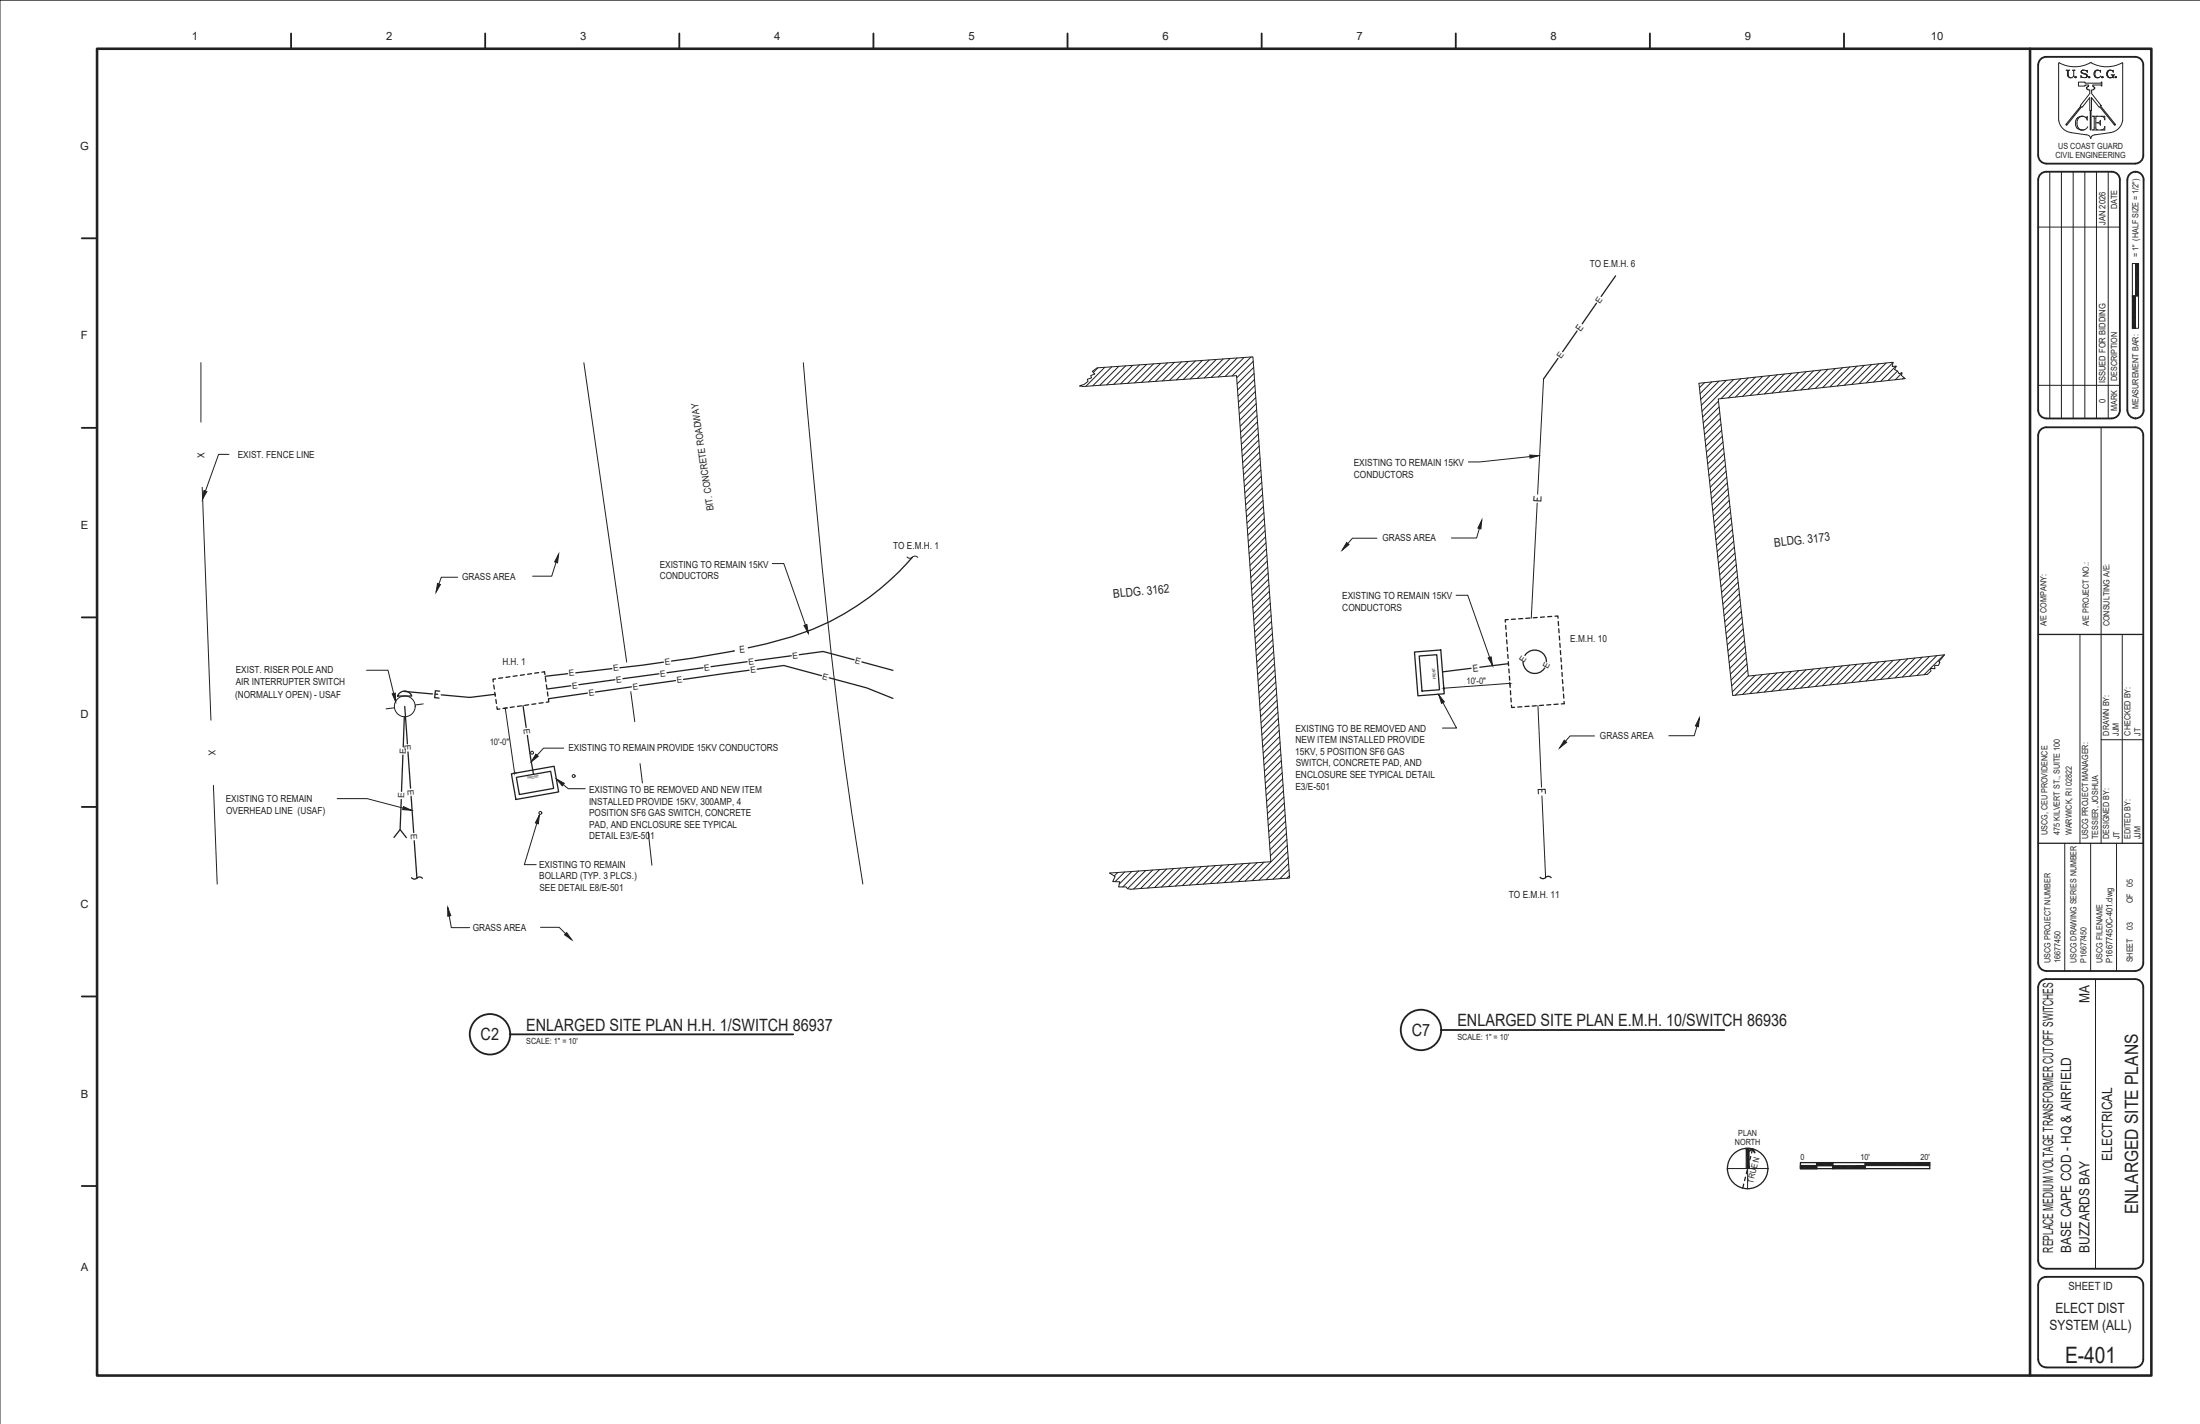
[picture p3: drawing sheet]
<svg xmlns="http://www.w3.org/2000/svg" width="864mm" height="559mm" viewBox="0 0 864 559" stroke-linecap="round" stroke-linejoin="round" font-family="sans-serif">
<path d="M79.4 191.2l3.4 91.4" fill="none" stroke="#231f20" stroke-width=".39"/>
<circle cx="78.9" cy="178.4" r=".17" fill="#231f20"/>
<g fill="none" stroke="#231f20" stroke-width=".39">
<path d="M78.9 142.3v23.4M315.3 142.3l3.4 38.2a2261.9 2261.9 0 0 0 20 166.4M356 218.6a1.7 1.7 0 0 0 2.7-.3h.8l.8 .5M154.8 277.7l-3.2 .5M166.2 276.2l-3.3 .4M83.8 308.2l1.5 38.7"/>
<circle cx="158.9" cy="277.2" r="4.1"/>
</g>
<g fill="none" stroke="#231f20" stroke-width=".51">
<path d="M293.3 259.7l-14.2 1.9M310.6 257.3l-14.2 1.9M313.7 256.9l9.4-1.2 12.2 3.2M338.3 259.8l12.2 3.3M158.9 277.2l1 14.7M193.8 268.8l.3 1.6M194.2 271.7l.2 1.5M194.5 266.4l-1 .1 .1 1.1M194.6 274.5l.3 1.6M195 277.3l.2 1 1-.1M197.3 266l-1.6 .2M199.1 277.8l-1.7 .2"/>
<path d="M200.2 265.6l-1.6 .2M201.8 277.4l-1.5 .2M203 265.2l-1.6 .2M204.7 277l-1.6 .2M205.8 264.8l-1.5 .2M207.5 276.6l-1.5 .2M208.7 264.4l-1.6 .2M210.4 276.2l-1.6 .2M211.5 263.9l-1.6 .3M212.7 263.8l1-.2 .2 1.1M213.2 275.8l-1.6 .2M214.1 265.9l.2 1.6"/>
<path d="M214.5 268.7l.2 1.6M214.9 271.6l.2 1.5M215.3 274.4l.1 1-1 .2M224.1 269.1l-9.4 1.3M230.6 272l-15.3 2.2M241.4 266.7l-14.2 2M247.9 269.5l-14.2 2.1M258.7 264.4l-14.2 1.9M265.2 267.1l-14.2 2M276 262l-14.2 2M294 263l-25.7 3.6M297.2 262.6l10.5-1.4 14.8 3.9"/>
<path d="M325.5 266l14.8 4 10.2 4.1M158.2 296.3l-.6 14.3M158.7 281.3l-.4 11.8M160.1 295.1l1.1 14.2M157.5 313.7l-.4 11.8-2.5 3.1M161.4 312.5l1 14.2M157.1 325.6l2.4 3.1M162.6 329.9l1.1 14.7"/>
</g>
<path d="M219.3 217.5l-.4 3.4-1.2-.4z" fill="#231f20"/>
<path d="M219.3 217.5l-.4 3.4-1.2-.4zM219.3 217.5l-2.7 8.6h-7.5" fill="none" stroke="#231f20" stroke-width=".39"/>
<path d="M171.7 228.9l1.2 .5-1.7 2.9z" fill="#231f20"/>
<path d="M171.7 228.9l1.2 .5-1.7 2.9zM179.7 226.5h-6.5l-2 5.8" fill="none" stroke="#231f20" stroke-width=".39"/>
<path d="M175.8 356.2l1.2 3.1-1.2 .2z" fill="#231f20"/>
<path d="M175.8 356.2l1.2 3.1-1.2 .2zM175.8 356.2l1.4 7.8h7.2" fill="none" stroke="#231f20" stroke-width=".39"/>
<path d="M221.6 366.8l.9-.8 1.9 2.8z" fill="#231f20"/>
<path d="M212.2 363.9h7.3l4.9 4.9M221.6 366.8l.9-.8 1.9 2.8z" fill="none" stroke="#231f20" stroke-width=".39"/>
<path d="M156.9 272a2.93 2.93 0 0 1 4.7 1.1h-5.5zM205.3 276.9l1.2 8.6M207 288.6l2.4 15.3M202.7 305.1l13.5-2.4 1.1 6.7-13.4 2.4zM161.6 344.5a1.7 1.7 0 0 0 2.6-.3h.9l.7 .5" fill="none" stroke="#231f20" stroke-width=".51"/>
<path d="M210.4 296l.9 .8-2.7 2.1z" fill="#231f20"/>
<path d="M194.4 272.5h.1M210.4 296l.9 .8-2.7 2.1zM221.3 293.6h-7.9l-4.8 5.3" fill="none" stroke="#231f20" stroke-width=".39"/>
<path d="M158.6 271.3l11.2 1M170.8 272.3l1 .2M172.6 271.2l-1.7-.1-.3 2.7 1.7 .1M194.4 272.5l-10 1.2-11.2-1M200.7 303.7l16.8-3 1.8 10.1-16.8 2.9z" fill="none" stroke="#231f20" stroke-width=".51"/>
<path d="M218.5 305.7l3 1.7-.8 1z" fill="#231f20"/>
<path d="M218.5 305.7l3 1.7-.8 1zM218.5 305.7l4.6 3.8h6.6" fill="none" stroke="#231f20" stroke-width=".39"/>
<path d="M154 272.3l1.2-.3 .1 3.4z" fill="#231f20"/>
<path d="M143.9 263h8.4l3 12.4M154 272.3l1.2-.3 .1 3.4z" fill="none" stroke="#231f20" stroke-width=".39"/>
<path d="M158.4 316.5l3.1 1.5-3.4-.3z" fill="#231f20"/>
<path d="M132.3 313.4h11.8l17.4 4.6M158.4 316.5l3.1 1.5-3.4-.3z" fill="none" stroke="#231f20" stroke-width=".39"/>
<path d="M80.1 192.5l1.1 .4-1.7 3z" fill="#231f20"/>
<g fill="none" stroke="#231f20" stroke-width=".39">
<path d="M229.2 142.3l16.8 117.5M605.9 148.7l-2.3 45.2M89.9 178.3h-4.1l-6.3 17.6M80.1 192.5l1.1 .4-1.7 3zM602.2 194.7l-.1 1.8 2.8 .1v-1.7M603.4 197.4l-2.3 45.2M603.5 195.5l-.1 1M247.6 271.4l1.6 11.8M603.7 276.9l1.4 32M251.2 299.6l1 7.7M605.2 309.8l.1 1M605.3 312.3l1.4 32.1"/>
<path d="M606.6 311.4v-1.7l-2.8 .1 .1 1.7"/>
</g>
<g fill="none" stroke="#231f20" stroke-width=".51">
<path d="M626.7 119l-5.6 8.1M634.2 108.2l-5.7 8.1M619.1 129.9l-5.7 8.1M611.6 140.6l-5.7 8.1M555.2 255.9l10.4-.8 1.3 17.1-10.3 .8zM557.1 257.4l6.9-.5 1.1 13.8-6.9 .5zM591.1 245.4v1.6M591.3 248.2l.1 1.6M591.4 251.1l.2 1.6M591.7 254l.1 1.5M591.9 256.8l.1 1.6M592 243.1l-1.1 .1v.9"/>
<path d="M592.1 259.6l.1 1.6M594.9 243h-1.6M597.7 242.7l-1.6 .1M597.9 259.7a4.6 4.6 0 0 0 3.3 4.4 4.6 4.6 0 0 0 5.1-2M598.6 257.2a4.6 4.6 0 0 1 5.1-1.9 4.6 4.6 0 0 1 3.4 4.4M600.6 242.5l-1.6 .2M603.4 242.3l-1.5 .1M606.3 242.1l-1.6 .1M609.1 241.9l-1.6 .1M610.4 241.8l1.1-.1 .1 .9M611.7 243.9l.1 1.6M611.9 246.8l.1 1.5"/>
<path d="M612.1 249.6l.1 1.6M612.3 252.4l.1 1.6M612.5 255.3l.1 1.6M612.7 258.1l.2 1.6M577.5 262.3l-11.2 1.4M592.1 260.4l-11.2 1.4M592.3 262.5l.1 1.6M592.5 265.3l.1 1.6M592.7 268.2l.1 1.6M592.9 271.1l.1 1.5M593.1 273.9l.1 1.6M593.3 276.7l.1 .9h1.1"/>
<path d="M597.4 277.4l-1.6 .1M600.2 277.2h-1.6M603.1 276.9l-1.6 .2M605.9 276.7l-1.5 .2M608.8 276.5l-1.6 .1M611.6 276.3l-1.6 .1M612.9 261l.1 1.6M613.2 263.9v1.5M613.3 266.7l.2 1.6M613.5 269.5l.2 1.6M613.7 272.4l.2 1.6M614 275.3v.8l-1.1 .1"/>
<path d="M604.6 344.3a1.46 1.46 0 0 0 2.1 .1M606.7 344.3a1.46 1.46 0 0 1 2.2 .1"/>
</g>
<path d="M564.8 272.7l2.2 2.7-1.1 .6z" fill="#231f20"/>
<path d="M564.8 272.7l2.2 2.7-1.1 .6zM564.8 272.7l7 13h-5.6" fill="none" stroke="#231f20" stroke-width=".39"/>
<path d="M584.2 258.2l1.1-.4 .6 3.4z" fill="#231f20"/>
<path d="M581.7 204.1l-2.1 7h-9.9M571.6 233.6h4.6l9.7 27.6M584.2 258.2l1.1-.4 .6 3.4z" fill="none" stroke="#231f20" stroke-width=".39"/>
<path d="M581.7 204.1l-.4 3.5-1.2-.4z" fill="#231f20"/>
<path d="M540.5 211.2h-9.6l-4 4.7M581.7 204.1l-.4 3.5-1.2-.4z" fill="none" stroke="#231f20" stroke-width=".39"/>
<path d="M528.6 212.9l.9 .8-2.6 2.2z" fill="#231f20"/>
<path d="M528.6 212.9l.9 .8-2.6 2.2z" fill="none" stroke="#231f20" stroke-width=".39"/>
<path d="M614 290.5l1 .8-2.7 2.2z" fill="#231f20"/>
<path d="M614 290.5l1 .8-2.7 2.2zM625.9 288.8h-9.6l-4 4.7" fill="none" stroke="#231f20" stroke-width=".39"/>
<path d="M667.1 281.8l-.4 3.4-1.2-.3z" fill="#231f20"/>
<g fill="none" stroke="#231f20" stroke-width=".39">
<path d="M428.8 145.8l1.9-1.4 61.1-4.4 14.4 204.6-62.5 4.4-1.1-.3-.6-.7-2.9 .1 .4-2.1-2.7-.1 .9-1.9-2.1-1.4 63.3-4.4-13.5-190.8-60.4 4.3-1.1-.4 1.6-.4 1.6-1.3-.3-.8 1.7-.5-.3-.9 1.6-.6zM433.7 144.1l-7.4 7.5M436.4 143.9l-7.4 7.5M439.2 143.8l-7.5 7.4M441.9 143.6l-7.5 7.4M444.6 143.4l-7.4 7.4M447.3 143.2l-7.4 7.4M450.1 143l-7.5 7.5M452.8 142.8l-7.4 7.4M455.5 142.6l-7.4 7.4M458.3 142.4l-7.4 7.5M461 142.2l-7.4 7.4"/>
<path d="M463.8 142l-7.5 7.5M466.5 141.8l-7.4 7.5M469.2 141.6l-7.4 7.5M472 141.4l-7.5 7.5M474.7 141.3l-7.5 7.4M477.4 141.1l-7.4 7.4M480.1 140.9l-7.4 7.4M482.9 140.7l-7.5 7.4M485.6 140.5l-7.4 7.4M488.4 140.3l-7.5 7.4M491.1 140.1l-7.4 7.4M492 141.8l-6.5 6.5"/>
<path d="M492.1 144.2l-6.5 6.4M492.3 146.6l-6.5 6.4M492.4 148.9l-6.4 6.5M492.6 151.3l-6.4 6.5M492.8 153.7l-6.5 6.4M492.9 156l-6.4 6.5M493.1 158.4l-6.4 6.5M666.9 150.4l76.2-8.2-.3 1.6 1.6-.1-.7 1.3 1.2 .6 .6 1.1 1.1-.5-.2 1.1 1.5 1.3-73.4 7.9 11.8 108.8 77-8.3-2.3 2.6 .5 .3-.6 1.2h-1.4l.1 1.3-1.8-.1 .2 1-1.4 1.3-76.4 8.3zM669.1 150.2l-2 2M672 149.9l-4.7 4.6M674.6 157.4l-6.2 6.3M674.8 149.6l-7.2 7.2"/>
<path d="M674.8 159.7l-6.2 6.2M677.7 149.3l-9.8 9.7M680.5 148.9l-12.4 12.5M683.3 148.6l-7.7 7.8M686.2 148.3l-7.8 7.8M689.1 148l-7.8 7.8M691.9 147.7l-7.8 7.8M694.8 147.4l-7.8 7.8M697.6 147.1l-7.8 7.8M700.4 146.8l-7.7 7.8M703.3 146.5l-7.8 7.8M706.2 146.2l-7.8 7.7"/>
<path d="M709 145.8l-7.7 7.8M711.9 145.5l-7.8 7.8M714.7 145.2l-7.8 7.8M717.6 144.9l-7.8 7.8M720.4 144.6l-7.8 7.8M723.3 144.3l-7.8 7.8M726.1 144l-7.7 7.8M729 143.7l-7.8 7.8M731.8 143.4l-7.8 7.8M734.7 143.1l-7.8 7.7M737.5 142.7l-7.8 7.8M740.4 142.5l-7.8 7.7"/>
<path d="M743.1 142.3l-7.6 7.6M744.2 143.7l-5.9 5.9M744.9 145.6l-3.8 3.7M746.6 146.4l-2.6 2.6M747.4 148.2l-.6 .5M493.3 160.8l-6.5 6.5M493.4 163.2l-6.4 6.4M493.6 165.6l-6.5 6.4M493.8 167.9l-6.5 6.5M493.9 170.3l-6.4 6.4M494.1 172.7l-6.5 6.4M494.3 175l-6.5 6.5"/>
<path d="M494.5 177.4l-6.5 6.5M494.6 179.8l-6.5 6.5M675.1 162l-6.3 6.2M675.3 164.3l-6.2 6.2M675.6 166.5l-6.3 6.3M675.9 168.9l-6.3 6.2M676.1 171.2l-6.3 6.2M676.4 173.4l-6.3 6.3M676.6 175.7l-6.3 6.3M676.8 178l-6.2 6.3M494.8 182.2l-6.5 6.4M495 184.5l-6.5 6.5"/>
<path d="M495.1 186.9l-6.4 6.5M495.3 189.3l-6.5 6.4M495.5 191.6l-6.5 6.5M495.6 194.1l-6.4 6.4M495.8 196.4l-6.5 6.5M495.9 198.8l-6.4 6.4M677.1 180.3l-6.3 6.3M677.3 182.6l-6.2 6.3M677.6 184.9l-6.3 6.3M677.8 187.2l-6.2 6.3M678.1 189.5l-6.3 6.2M678.3 191.8l-6.2 6.2"/>
<path d="M678.6 194.1l-6.3 6.2M678.8 196.4l-6.3 6.2M679.1 198.7l-6.3 6.2M496.1 201.2l-6.4 6.4M496.3 203.5l-6.5 6.5M496.4 205.9l-6.4 6.5M496.6 208.3l-6.4 6.5M496.8 210.7l-6.5 6.4M679.3 201l-6.2 6.2M679.6 203.2l-6.3 6.3M679.8 205.5l-6.2 6.3M680.1 207.8l-6.3 6.3"/>
<path d="M680.3 210.1l-6.2 6.3M680.6 212.4l-6.3 6.3M680.8 214.7l-6.3 6.3M681.1 217l-6.3 6.3M681.3 219.3l-6.3 6.3M681.6 221.6l-6.3 6.2M681.8 223.9l-6.2 6.3M682.1 226.2l-6.3 6.3M682.3 228.5l-6.2 6.2M682.5 230.8l-6.2 6.2M682.8 233l-6.3 6.3M683 235.3l-6.2 6.3"/>
<path d="M683.3 237.7l-6.3 6.2M683.6 239.9l-6.3 6.3M683.8 242.2l-6.3 6.3M684.1 244.5l-6.3 6.3M684.3 246.8l-6.2 6.3M684.5 249.1l-6.2 6.3M684.8 251.4l-6.3 6.3M685 253.7l-6.2 6.3M685.3 256l-6.3 6.3M685.5 258.3l-6.2 6.2M737.4 259.8l-7.7 7.7M740.3 259.5l-7.8 7.8"/>
<path d="M743.2 259.1l-7.8 7.8M746 258.8l-7.8 7.8M748.8 258.5l-7.8 7.8M751.7 258.2l-7.8 7.8M754.5 257.9l-7.7 7.8M757.4 257.6l-7.8 7.8M760.3 257.3l-7.8 7.8M763.1 257l-7.8 7.8M685.8 260.6l-6.3 6.2M686.1 262.9l-6.3 6.2M686.3 265.2l-6.3 6.2M689 265l-7.8 7.8"/>
<path d="M691.8 264.7l-7.7 7.8M694.7 264.4l-7.8 7.8M697.5 264.1l-7.8 7.8M700.4 263.8l-7.8 7.8M703.2 263.5l-7.7 7.8M706.1 263.1l-7.8 7.8M708.9 262.8l-7.7 7.8M711.8 262.6l-7.8 7.7M714.6 262.2l-7.8 7.8M717.5 261.9l-7.8 7.8M720.3 261.6l-7.7 7.8M723.2 261.3l-7.8 7.8"/>
<path d="M726.1 261l-7.8 7.8M728.9 260.7l-7.8 7.8M731.7 260.4l-7.8 7.8M734.6 260.1l-7.8 7.7M667.1 281.8l-.4 3.4-1.2-.3zM667.1 281.8l-2 6.9h-10"/>
</g>
<circle cx="423.9" cy="151.3" r=".17" fill="#231f20"/>
<g fill="none" stroke="#231f20" stroke-width=".39">
<path d="M431 144.4l-1.8 1.7M497 213l-6.5 6.5M497.1 215.4l-6.5 6.5M497.3 217.8l-6.5 6.4M497.5 220.2l-6.5 6.4M497.6 222.5l-6.4 6.5M497.8 224.9l-6.5 6.5M498 227.3l-6.5 6.4M498.1 229.7l-6.4 6.4M498.3 232l-6.5 6.5M498.5 234.4l-6.5 6.5M498.6 236.8l-6.4 6.4"/>
<path d="M498.8 239.1l-6.5 6.5M499 241.5l-6.5 6.5M499.2 243.9l-6.5 6.5M499.3 246.3l-6.5 6.4M499.4 248.7l-6.4 6.4M499.6 251l-6.4 6.5M499.8 253.4l-6.4 6.4M500 255.8l-6.5 6.5M500.1 258.1l-6.4 6.5M500.3 260.5l-6.4 6.5M500.5 262.9l-6.5 6.5M500.6 265.3l-6.4 6.4"/>
<path d="M500.8 267.6l-6.5 6.5M501 270l-6.5 6.5M501.1 272.4l-6.4 6.4M501.3 274.8l-6.5 6.4M501.5 277.2l-6.5 6.4M501.6 279.5l-6.4 6.5M501.8 281.9l-6.5 6.5M502 284.3l-6.5 6.4M502.2 286.6l-6.5 6.5M502.3 289l-6.4 6.5M502.5 291.4l-6.5 6.5M502.7 293.8l-6.5 6.4"/>
<path d="M502.8 296.1l-6.4 6.5M503 298.5l-6.5 6.5M503.1 300.9l-6.4 6.4M503.3 303.3l-6.4 6.4M503.5 305.6l-6.5 6.5M503.6 308l-6.4 6.5M503.8 310.4l-6.4 6.5M504 312.8l-6.5 6.4M504.1 315.1l-6.4 6.5M504.3 317.5l-6.5 6.5M504.5 319.9l-6.5 6.4M474.3 339.9l-7.4 7.4"/>
<path d="M477.1 339.7l-7.5 7.4M479.8 339.5l-7.4 7.5M482.5 339.3l-7.4 7.5M485.3 339.1l-7.5 7.4M488 338.9l-7.5 7.5M490.7 338.7l-7.4 7.5M493.4 338.5l-7.4 7.5M496.2 338.3l-7.5 7.5M504.7 322.2l-6.5 6.5M504.8 324.6l-6.5 6.5M505 327l-6.5 6.5M505.2 329.4l-6.5 6.4"/>
<path d="M505.3 331.8l-13.8 13.8M505.5 334.1l-11.3 11.3M505.7 336.5l-8.7 8.7M505.8 338.9l-6.1 6.1M436 342.6l-.2 .2M438.8 342.4l-1.4 1.3M441.5 342.2l-3.8 3.8M444.2 342l-4.8 4.9M447 341.8l-6.3 6.3M449.7 341.6l-7.1 7.1M452.5 341.4l-7.5 7.5M455.2 341.2l-7.5 7.5"/>
<path d="M457.9 341l-7.4 7.5M460.6 340.9l-7.4 7.4M463.4 340.7l-7.5 7.4M466.1 340.4l-7.4 7.5M468.8 340.3l-7.4 7.4M471.6 340.1l-7.5 7.4M506 341.2l-3.6 3.6M506.2 343.6l-1 1"/>
<circle cx="208.9" cy="295.4" r=".57"/>
<circle cx="212.1" cy="319" r=".57"/>
<circle cx="225.2" cy="304.5" r=".57"/>
</g>
<path d="M358.1 218.7a104.8 104.8 0 0 1-57.4 34l-7 1.5M260.4 259.8l-17.1 2.2M288.3 255.4l-16.5 2.9-8.2 1.1M222.8 264.4l-8.8 1M240.2 262.4l-14.2 1.6" fill="none" stroke="#231f20" stroke-width=".51"/>
<path d="M211.7 319.9l-.4 3.4-1.2-.4z" fill="#231f20"/>
<path d="M211.7 319.9l-.4 3.4-1.2-.4zM211.7 319.9l-5.9 19.4h4.7M254.5 326.4l1.4 13.2" fill="none" stroke="#231f20" stroke-width=".39"/>
<path d="M600.5 178.6l3.4 .2-3.3 1z" fill="#231f20"/>
<path d="M600.5 178.6l3.4 .2-3.3 1zM603.9 178.8l-23 2.5h-4.5M198.4 278.1l3.6 25.1M199.2 277.8l-1.3 .2M202.9 303.3l-1.4 .2" fill="none" stroke="#231f20" stroke-width=".39"/>
<path d="M201.9 303.2l.1 .2z" fill="#231f20"/>
<path d="M201.9 303.2l.1 .2z" fill="none" stroke="#231f20" stroke-width=".39"/>
<path d="M198.3 277.9l.1 .2z" fill="#231f20"/>
<path d="M198.3 277.9l.1 .2zM566.7 269.6l.1 1.3M592.5 268.2l-25.5 1.8M592.7 267.7l.1 1.3" fill="none" stroke="#231f20" stroke-width=".39"/>
<path d="M566.8 270l.2 .1z" fill="#231f20"/>
<path d="M566.8 270l.2 .1z" fill="none" stroke="#231f20" stroke-width=".39"/>
<path d="M592.5 268.1l.2 .1z" fill="#231f20"/>
<path d="M592.5 268.1l.2 .1z" fill="none" stroke="#231f20" stroke-width=".39"/>
<g fill="#231f20">
<path d="M315.6 245.5l1.1-.4 .6 3.4z"/>
<circle cx="592.1" cy="260.4" r=".25"/>
</g>
<g fill="none" stroke="#231f20" stroke-width=".39">
<path d="M808.1 24.8v22.4M811 27.6h1.5M811.2 27.5l.4 .3v1.8M811.6 29.6a1.3 1.3 0 0 0 1.2 .9 1.3 1.3 0 0 0 1.3-.9M811.9 27.8v1.7M812 29.5l.1 .6 .5 .4M812.3 27.5l-.3 .3M813.5 27.6h1.1M813.7 27.5l.4 .2M814 27.7v1.9M814.4 27.5l-.3 .2M814.5 30.4l.1 .1"/>
<path d="M814.6 30.5h.2M814.6 30.1h.2M814.6 30.1l-.1 .3M814.9 30.1l.1 .3M815 30.4l-.1 .1M815.9 32.2h2.6v.4h6.2l.4-.4v1.6l-.4-.4h-3.2v.5l.8 .3v.7h-.5v.4h-.7v1.4l3.7 4.7-.2 .2 5.9 7.3-.4 .3-9.1-10.9-.2 12.7h-.3l-.2-12.7-9 10.9-.4-.3 5.9-7.3-.2-.2 3.7-4.7v-1.4h-.7v-.4h-.5v-.7l.8-.3v-.5h-1.4v.4h-2.6zM816.9 28.1l.4 .6 1.5 .6M817.1 28.1l.4 .5M817.2 30.2l-.3 .1M817.4 27.6l-.5 .5M817.4 28.6l1.5 .4 .5 .7M818 27.5l-.6 .1"/>
<path d="M818.7 30.4a1.39 1.39 0 0 1-1.8-.7v.8M818.8 29.3l.4 .5M819 30.4h-.2M819 27.8l-1.2-.3-.8 .6M819 30.3l-.2 .2M819 30.4h.1M819.1 29.8v.1M819.2 29.9l-.2 .5M819.4 29.8l-.4 .6M819.4 27.6v.8l-.6-.7M819.4 27.7l-.4 .1M819.9 30.4l.1 .1"/>
<path d="M820 30.1l-.2 .3M820 30.1h.2M820 30.5h.2M820.2 30.1l.2 .3M820.3 30.5h-.1M820.4 30.4h-.1M820.4 24.6h.2a13.6 13.6 0 0 0 12.6 .1v22.5M820.5 24.7a13.5 13.5 0 0 1-12.3 0l-.1 .1M822.3 30.1l.8 .4M822.6 28l-.3 1 .3 1.1M822.6 30.1l.8 .4M823.1 27.5l.7 .1"/>
<path d="M823.1 27.5a1.57 1.57 0 0 0-.8 2.6M823.1 30.5h.3M823.8 30.5h-.4M824.1 27.7l-.9-.1-.6 .4M824.1 27.7l.5 .7v-.8l-.3 .2M824.6 29.8l-.4 .5-.8 .2M825.1 30.2l-.1 .2M825.1 30.5h.1M825.2 30.1h-.1M825.2 30.1h.2M825.2 30.5h.2M825.4 30.1l.2 .3"/>
<path d="M825.5 30.5h-.1M825.6 30.4h-.1M827 28.4v1.2M827 29.6l.3 .5M827.3 30.1l1 .4M827.9 27.7a1.76 1.76 0 0 0 0 2.7M827.9 30.3l.5 .2M828.1 27.5l.6 .1M828.1 27.5l-.5 .2-.6 .7M828.7 29.4h1.4M828.7 30.5h-.3M828.9 29.4l.4 .6-.4 .4"/>
<path d="M829.1 27.7l.4 .6v-.7l-.1 .2-1.5-.1M829.2 30.4h.1M829.2 30.4l-.8 .1M830 29.4l-.4 .3v.8l-.4-.1M830.3 30.4l.1 .1M830.4 30.5h.2M830.4 30.1h.2M830.4 30.1l-.1 .3M830.6 30.1l.2 .3M830.8 30.4l-.2 .1M808.1 47.1a5.6 5.6 0 0 0 5 4.9M813.1 52.1l6 .8a2 2 0 0 1 1.6 1.4l.1-.1"/>
<path d="M816.7 51h.5M816.7 45.7a2.72 2.72 0 0 0-2 2.6 2.72 2.72 0 0 0 2 2.7M816.7 45.6l1.2 .1M817 45.7a1.96 1.96 0 0 1 2.4 1.4l-.1-1.4M817 45.7a2.86 2.86 0 0 0-1.7 2.7 2.86 2.86 0 0 0 1.9 2.6M817.9 51h-.7M819.4 45.8l-.2 .3h-.4M819.5 49.7a2.32 2.32 0 0 1-2.3 1.4M822.1 50.2l-.2 .5-.5 .3M822.3 52.9l-1.2 .6-.3 .7M822.7 48.2h.7M822.7 50.2l.2 .5 .5 .3"/>
<path d="M823.4 45.6l-.7 .6v4M823.4 48.2l.7 .2 .4 .7M824.5 47.3v1.8M824.5 47.2l-.4 .7-.7 .3M824.8 45.6a1.38 1.38 0 0 1 1.4 1.4v-1.4h-4.8l.7 .6v4M826.2 49.6a1.38 1.38 0 0 1-1.4 1.4M826.2 49.6v1.4h-4.8M828.3 52.1l-6 .8M833.3 47.1a5.6 5.6 0 0 1-5 4.9M804.6 67.4v96.8M809.2 67.4v96.8M813.8 67.4v96.8"/>
<path d="M818.4 67.4v96.8M823 67.4v96.8M827.6 67.4v96.8M800.1 89.1h32M800.1 151.2h32M824.8 167.7v163.2M303.1 221.1h4.6l9.6 27.4M315.6 245.5l1.1-.4 .6 3.4zM816.5 249v81.9M833.1 249v81.9M824.8 290.3h16.5M810.5 330.9v50.1"/>
<path d="M820.7 330.9v50.1M830.8 330.9v50.1M822.6 384.2v113.7"/>
</g>
<path d="M38.1 19.1h806.4v520.7h-806.4zM796.9 19.1v520.7" fill="none" stroke="#231f20" stroke-width="1"/>
<path d="M800.1 249h41.2M800.1 330.9h41.2" fill="none" stroke="#231f20" stroke-width=".51"/>
<g fill="none" stroke="#231f20" stroke-width=".72">
<path d="M114.3 13.1v6M190.5 13.1v6M266.7 13.1v6M342.9 13.1v6M419.1 13.1v6M495.3 13.1v6M571.5 13.1v6M647.7 13.1v6M723.9 13.1v6M800.1 25.5v35.5a3.2 3.2 0 0 0 3.1 3.2h35a3.2 3.2 0 0 0 3.1-3.2v-35.5M841.3 25.5a3.2 3.2 0 0 0-3.1-3.2h-35a3.2 3.2 0 0 0-3.1 3.2M801 68.3l1-.7 1.2-.2h25.8a3.2 3.2 0 0 1 3.1 3.2v90.4a3.2 3.2 0 0 1-3.1 3.2h-25.7a3.2 3.2 0 0 1-3.2-3.2v-90.5l.2-1.2z"/>
<path d="M835.1 70.6v90.4M838.2 67.4h.1M838.3 67.4a3.2 3.2 0 0 0-3.2 3.1M838.3 67.4a3.2 3.2 0 0 1 3.2 3.2v90.4a3.2 3.2 0 0 1-3.2 3.2M32.1 93.5h6M32.1 167.9h6M835.1 161a3.2 3.2 0 0 0 3.2 3.2M838.2 164.2h.1M32.1 242.3h6M32.1 316.7h6M32.1 391h6M801 385.1l1-.6 1.2-.3h35a3.2 3.2 0 0 1 3.1 3.2v107.3a3.2 3.2 0 0 1-3.1 3.1h-34.9a3.2 3.2 0 0 1-3.2-3.1v-107.3l.2-1.3z"/>
<path d="M803.2 381h35M838.2 381a3.2 3.2 0 0 0 3.1-3.2v-206.9a3.2 3.2 0 0 0-3.1-3.2h-35a3.2 3.2 0 0 0-3.1 3.1v207.1a3.2 3.2 0 0 0 3.2 3.1M32.1 465.4h6M801 502l1-.7 1.2-.2h35a3.2 3.2 0 0 1 3.1 3.1v29.2a3.2 3.2 0 0 1-3.1 3.2h-34.9a3.2 3.2 0 0 1-3.2-3.2v-29.2l.2-1.2z"/>
</g>
<path d="M838.3 103.4l1.2 12.7v-12.7zM838.3 103.4l1.2 12.7h-1.2z" fill="#231f20"/>
<path d="M838.3 103.4l1.2 12.7h-1.2zM838.3 103.4h1.2v12.7z" fill="none" stroke="#231f20" stroke-width=".39"/>
<path d="M837.1 116.1l1.2 12.7v-12.7zM837.1 116.1l1.2 12.7h-1.2z" fill="#231f20"/>
<path d="M863.5 .1h-863.5v558.7M837.1 116.1h1.2v12.7zM837.1 116.1l1.2 12.7h-1.2zM837.1 103.4h2.4v25.4h-2.4zM837.1 116.1h2.4M838.3 103.4v25.4M841.3 249.6v81.3M686 450.6v15.9" fill="none" stroke="#231f20" stroke-width=".39"/>
<g fill="none" stroke="#231f20" stroke-width=".72">
<path d="M200.2 405.9h111.2"/>
<circle cx="192.3" cy="405.9" r="7.9"/>
</g>
<circle cx="678.1" cy="458.6" r=".25" fill="#231f20"/>
<circle cx="686" cy="458.5" r="7.9" fill="none" stroke="#231f20" stroke-width=".51"/>
<path d="M685.5 450.6l1.1 8v-8zM685.5 450.6l1.1 8h-1.1z" fill="#231f20"/>
<path d="M678.1 458.6h15.9M685.5 450.6h1.1v8zM685.5 450.6l1.1 8h-1.1z" fill="none" stroke="#231f20" stroke-width=".39"/>
<path d="M686.5 451.7l1.5-.8 .8 1.4" fill="none" stroke="#231f20" stroke-width=".72"/>
<path d="M685.8 459.2l-.3 1.4M686.5 456.5l-.3 1.4M687.2 453.8l-.3 1.4M688 450.8l-.4 1.7M719.5 456.2v2.4M732.2 456.2v2.4M757.5 456.2h-50.7v2.4h50.7M684.5 464.7l-.4 1.6M685.2 461.9l-.4 1.4" fill="none" stroke="#231f20" stroke-width=".51"/>
<path d="M719.5 457.4h12.7l-12.7 1.2zM719.5 458.6h12.7v-1.2z" fill="#231f20"/>
<path d="M719.5 458.6l12.7-1.2v1.2zM719.5 457.4h12.7l-12.7 1.2z" fill="none" stroke="#231f20" stroke-width=".39"/>
<path d="M706.8 457.4h6.3v1.2h-6.3zM706.8 457.4h12.7M713.1 456.2v2.4M757.5 456.2v2.4" fill="none" stroke="#231f20" stroke-width=".51"/>
<path d="M706.8 457.4v1.2l6.3-1.2zM706.8 458.6l6.3-1.2v1.2z" fill="#231f20"/>
<path d="M706.8 457.4h6.3l-6.3 1.2zM706.8 458.6l6.3-1.2v1.2z" fill="none" stroke="#231f20" stroke-width=".39"/>
<path d="M713.1 456.2h6.4v1.2zM713.1 456.2v1.2h6.4z" fill="#231f20"/>
<path d="M713.1 456.2h6.4v1.2zM713.1 456.2l6.4 1.2h-6.4z" fill="none" stroke="#231f20" stroke-width=".39"/>
<path d="M732.2 456.2l25.3 1.2h-25.3zM732.2 456.2l25.3 1.2v-1.2z" fill="#231f20"/>
<path d="M732.2 456.2l25.3 1.2h-25.3zM732.2 456.2h25.3v1.2z" fill="none" stroke="#231f20" stroke-width=".39"/>
<g fill="none" stroke="#231f20" stroke-width=".72">
<path d="M565.7 404.2h111.1"/>
<circle cx="557.8" cy="404.2" r="7.9"/>
</g>
<text font-size="8.9" fill="#231f20" x="810.6" y="534.7">E-401</text>
<text font-size="7.2" fill="#231f20" x="839.3" y="476.5" transform="rotate(-90 839.3 476.5)">ENLARGED SITE PLANS</text>
<g font-size="6.7" fill="#231f20">
<text x="206.6" y="404.5">ENLARGED SITE PLAN H.H. 1/SWITCH 86937</text>
<text x="554.2" y="406.6">C7</text>
<text x="572.1" y="402.8">ENLARGED SITE PLAN E.M.H. 10/SWITCH 86936</text>
<text x="188.7" y="408.3">C2</text>
</g>
<g font-size="5.5" fill="#231f20">
<text x="820.3" y="393.7" transform="rotate(-90 820.3 393.7)">MA</text>
<text x="829.2" y="455.6" transform="rotate(-90 829.2 455.6)">ELECTRICAL</text>
<text x="805.9" y="491.5" transform="rotate(-90 805.9 491.5)">REPLACE MEDIUM VOLTAGE TRANSFORMER CUTOFF SWITCHES</text>
<text x="813.1" y="491.5" transform="rotate(-90 813.1 491.5)">BASE CAPE COD - HQ &amp; AIRFIELD</text>
<text x="820.2" y="491.5" transform="rotate(-90 820.2 491.5)">BUZZARDS BAY</text>
<text x="806.9" y="515.3">ELECT DIST</text>
<text x="804.5" y="522">SYSTEM (ALL)</text>
</g>
<g font-size="4.7" fill="#231f20">
<text x="696.6" y="214.5" transform="rotate(-6 696.6 214.5)">BLDG. 3173</text>
<text x="437.1" y="234.7" transform="rotate(-6 437.1 234.7)">BLDG. 3162</text>
</g>
<g font-size="4.4" fill="#231f20">
<text x="75.4" y="15.6">1</text>
<text x="151.6" y="15.6">2</text>
<text x="227.8" y="15.6">3</text>
<text x="304" y="15.6">4</text>
<text x="380.2" y="15.6">5</text>
<text x="456.4" y="15.6">6</text>
<text x="532.5" y="15.6">7</text>
<text x="608.7" y="15.6">8</text>
<text x="684.9" y="15.6">9</text>
<text x="758" y="15.6">10</text>
<text x="31.4" y="58.8">G</text>
<text x="31.8" y="133.2">F</text>
<text x="31.7" y="207.6">E</text>
<text x="31.5" y="281.9">D</text>
<text x="31.5" y="356.3">C</text>
<text x="31.7" y="430.7">B</text>
<text x="31.7" y="498.7">A</text>
<text x="812" y="506.3">SHEET ID</text>
</g>
<g font-size="3.9" fill="#231f20">
<text x="620.6" y="130.2" transform="rotate(-55 620.6 130.2)">E</text>
<text x="531.4" y="182.8">EXISTING TO REMAIN 15KV</text>
<text x="531.5" y="187.4">CONDUCTORS</text>
<text x="526.8" y="235.2">EXISTING TO REMAIN 15KV</text>
<text x="526.9" y="239.8">CONDUCTORS</text>
<text x="578.3" y="263.5" transform="rotate(-7 578.3 263.5)">E</text>
<text x="508.5" y="287.1">EXISTING TO BE REMOVED AND</text>
<text x="508.6" y="291.6">NEW ITEM INSTALLED PROVIDE</text>
<text x="508.4" y="296.2">15KV, 5 POSITION SF6 GAS</text>
<text x="508.5" y="305.3">ENCLOSURE SEE TYPICAL DETAIL</text>
<text x="508.6" y="300.8">SWITCH, CONCRETE PAD, AND</text>
<text x="508.5" y="309.9">E3/E-501</text>
<text x="592.3" y="352.3">TO E.M.H. 11</text>
</g>
<g font-size="3.8" fill="#231f20">
<text x="624" y="104.6">TO E.M.H. 6</text>
<text x="80.3" y="179.5" transform="rotate(-90 80.3 179.5)">X</text>
<text x="93.3" y="179.7">EXIST. FENCE LINE</text>
<text x="280.2" y="200.3" transform="rotate(-98 280.2 200.3)">BIT. CONCRETE ROADWAY</text>
<text x="350.6" y="215.5">TO E.M.H. 1</text>
<text x="542.7" y="212.3">GRASS AREA</text>
<text x="181.4" y="227.5">GRASS AREA</text>
<text x="259" y="222.8">EXISTING TO REMAIN 15KV</text>
<text x="259" y="227.3">CONDUCTORS</text>
<text x="616.4" y="251.9">E.M.H. 10</text>
<text x="290.4" y="256.4" transform="rotate(-6 290.4 256.4)">E</text>
<text x="92.5" y="263.9">EXIST. RISER POLE AND</text>
<text x="197.2" y="261">H.H. 1</text>
<text x="92.5" y="268.9">AIR INTERRUPTER SWITCH</text>
<text x="92.3" y="273.8">(NORMALLY OPEN) - USAF</text>
<text x="628.1" y="289.9">GRASS AREA</text>
<text x="81.9" y="294.4" transform="rotate(88 81.9 294.4)">X</text>
<text x="223.1" y="294.8">EXISTING TO REMAIN PROVIDE 15KV CONDUCTORS</text>
<text x="231.3" y="311.3">EXISTING TO BE REMOVED AND NEW ITEM</text>
<text x="88.6" y="314.9">EXISTING TO REMAIN</text>
<text x="231.2" y="315.8">INSTALLED PROVIDE 15KV, 300AMP, 4</text>
<text x="88.8" y="319.4">OVERHEAD LINE (USAF)</text>
<text x="231.3" y="320.3">POSITION SF6 GAS SWITCH, CONCRETE</text>
<text x="231.3" y="324.8">PAD, AND ENCLOSURE SEE TYPICAL</text>
<text x="231.3" y="329.3">DETAIL E3/E-501</text>
<text x="211.6" y="340.6">EXISTING TO REMAIN</text>
<text x="211.7" y="345.1">BOLLARD (TYP. 3 PLCS.)</text>
<text x="211.8" y="349.5">SEE DETAIL E8/E-501</text>
<text x="185.5" y="365.3">GRASS AREA</text>
</g>
<g font-size="3.5" fill="#231f20">
<text x="826.6" y="88.3" transform="rotate(-90 826.6 88.3)">JAN 2026</text>
<text x="826.6" y="150.4" transform="rotate(-90 826.6 150.4)">ISSUED FOR BIDDING</text>
<text x="826.6" y="158.2" transform="rotate(-90 826.6 158.2)">0</text>
<text x="575.6" y="268.5">10'-0&quot;</text>
<text x="192.2" y="292.5">10'-0&quot;</text>
<text x="829.3" y="377.9" transform="rotate(-90 829.3 377.9)">P16677450C-401.dwg</text>
</g>
<g font-size="3.3" fill="#231f20">
<text x="808" y="58.3">US COAST GUARD</text>
<text x="806.8" y="62">CIVIL ENGINEERING</text>
<text x="831" y="82" transform="rotate(-90 831 82)">DATE</text>
<text x="839.5" y="101" transform="rotate(-90 839.5 101)">= 1&quot; (HALF SIZE = 1/2&quot;)</text>
<text x="628" y="119.3" transform="rotate(-55 628 119.3)">E</text>
<text x="612.9" y="140.9" transform="rotate(-55 612.9 140.9)">E</text>
<text x="831" y="149.6" transform="rotate(-90 831 149.6)">DESCRIPTION</text>
<text x="831" y="161.4" transform="rotate(-90 831 161.4)">MARK</text>
<text x="839.5" y="160.6" transform="rotate(-90 839.5 160.6)">MEASUREMENT BAR:</text>
<text x="803.4" y="245.8" transform="rotate(-90 803.4 245.8)">A/E COMPANY:</text>
<text x="820" y="245.8" transform="rotate(-90 820 245.8)">A/E PROJECT NO.:</text>
<text x="828.1" y="245.8" transform="rotate(-90 828.1 245.8)">CONSULTING A/E:</text>
<text x="240.8" y="263.4" transform="rotate(-7 240.8 263.4)">E</text>
<text x="261.1" y="260.9" transform="rotate(-8 261.1 260.9)">E</text>
<text x="276.6" y="263.1" transform="rotate(-8 276.6 263.1)">E</text>
<text x="293.9" y="260.8" transform="rotate(-8 293.9 260.8)">E</text>
<text x="311.2" y="258.4" transform="rotate(-8 311.2 258.4)">E</text>
<text x="335.4" y="260.2" transform="rotate(15 335.4 260.2)">E</text>
<text x="598.1" y="260" transform="rotate(-57 598.1 260)">E</text>
<text x="607.6" y="262.3" transform="rotate(-63 607.6 262.3)">E</text>
<text x="223.4" y="265.4" transform="rotate(-7 223.4 265.4)">E</text>
<text x="242" y="267.9" transform="rotate(-8 242 267.9)">E</text>
<text x="259.3" y="265.5" transform="rotate(-8 259.3 265.5)">E</text>
<text x="265.8" y="268.2" transform="rotate(-8 265.8 268.2)">E</text>
<text x="294.7" y="264.1" transform="rotate(-8 294.7 264.1)">E</text>
<text x="322.6" y="266.4" transform="rotate(15 322.6 266.4)">E</text>
<text x="224.7" y="270.2" transform="rotate(-8 224.7 270.2)">E</text>
<text x="231.2" y="273.1" transform="rotate(-8 231.2 273.1)">E</text>
<text x="248.5" y="270.6" transform="rotate(-8 248.5 270.6)">E</text>
<text x="205.4" y="286.1" transform="rotate(82 205.4 286.1)">E</text>
<text x="158.7" y="292.4" transform="rotate(86 158.7 292.4)">E</text>
<text x="828" y="288.7" transform="rotate(-90 828 288.7)">DRAWN BY:</text>
<text x="831.7" y="288.8" transform="rotate(-90 831.7 288.8)">JJM</text>
<text x="836.3" y="288.7" transform="rotate(-90 836.3 288.7)">CHECKED BY:</text>
<text x="840.2" y="288.8" transform="rotate(-90 840.2 288.8)">JT</text>
<text x="159.3" y="295.8" transform="rotate(-88 159.3 295.8)">E</text>
<text x="160" y="309.9" transform="rotate(86 160 309.9)">E</text>
<text x="158.6" y="313.3" transform="rotate(-88 158.6 313.3)">E</text>
<text x="161.2" y="327.3" transform="rotate(87 161.2 327.3)">E</text>
<text x="803.8" y="327.7" transform="rotate(-90 803.8 327.7)">USCG, CEU PROVIDENCE</text>
<text x="808.6" y="327.7" transform="rotate(-90 808.6 327.7)">475 KILVERT ST., SUITE 100</text>
<text x="813.3" y="327.7" transform="rotate(-90 813.3 327.7)">WARWICK, RI 02822</text>
<text x="819.7" y="329.3" transform="rotate(-90 819.7 329.3)">USCG PROJECT MANAGER:</text>
<text x="823.6" y="329.3" transform="rotate(-90 823.6 329.3)">TESSIER, JOSHUA</text>
<text x="828" y="329.3" transform="rotate(-90 828 329.3)">DESIGNED BY:</text>
<text x="831.9" y="329.3" transform="rotate(-90 831.9 329.3)">JT</text>
<text x="836.3" y="329.3" transform="rotate(-90 836.3 329.3)">EDITED BY:</text>
<text x="840.2" y="329.3" transform="rotate(-90 840.2 329.3)">JJM</text>
<text x="837.3" y="348" transform="rotate(-90 837.3 348)">05</text>
<text x="837.3" y="354.5" transform="rotate(-90 837.3 354.5)">OF</text>
<text x="837.3" y="365" transform="rotate(-90 837.3 365)">03</text>
<text x="805" y="377.9" transform="rotate(-90 805 377.9)">USCG PROJECT NUMBER</text>
<text x="808.9" y="377.9" transform="rotate(-90 808.9 377.9)">16677450</text>
<text x="815.1" y="377.9" transform="rotate(-90 815.1 377.9)">USCG DRAWING SERIES NUMBER</text>
<text x="819.1" y="377.9" transform="rotate(-90 819.1 377.9)">P16677450</text>
<text x="825.3" y="377.9" transform="rotate(-90 825.3 377.9)">USCG FILENAME</text>
<text x="837.3" y="377.7" transform="rotate(-90 837.3 377.7)">SHEET</text>
<text x="206.6" y="409.8">SCALE: 1&quot; = 10'</text>
<text x="572.1" y="408.2">SCALE: 1&quot; = 10'</text>
<text x="681" y="449.5">NORTH</text>
<text x="682.3" y="445.9">PLAN</text>
<text x="706.8" y="455">0</text>
<text x="730.3" y="455">10'</text>
<text x="753.8" y="455">20'</text>
<text x="688.2" y="464.4" transform="rotate(-76 688.2 464.4)">TRUE N</text>
</g>
<g font-size="1.5" fill="#231f20">
<text x="563.8" y="266.4" transform="rotate(-95 563.8 266.4)">FRONT</text>
<text x="207.2" y="305.9" transform="rotate(-9 207.2 305.9)">FRONT</text>
</g>
</svg>
